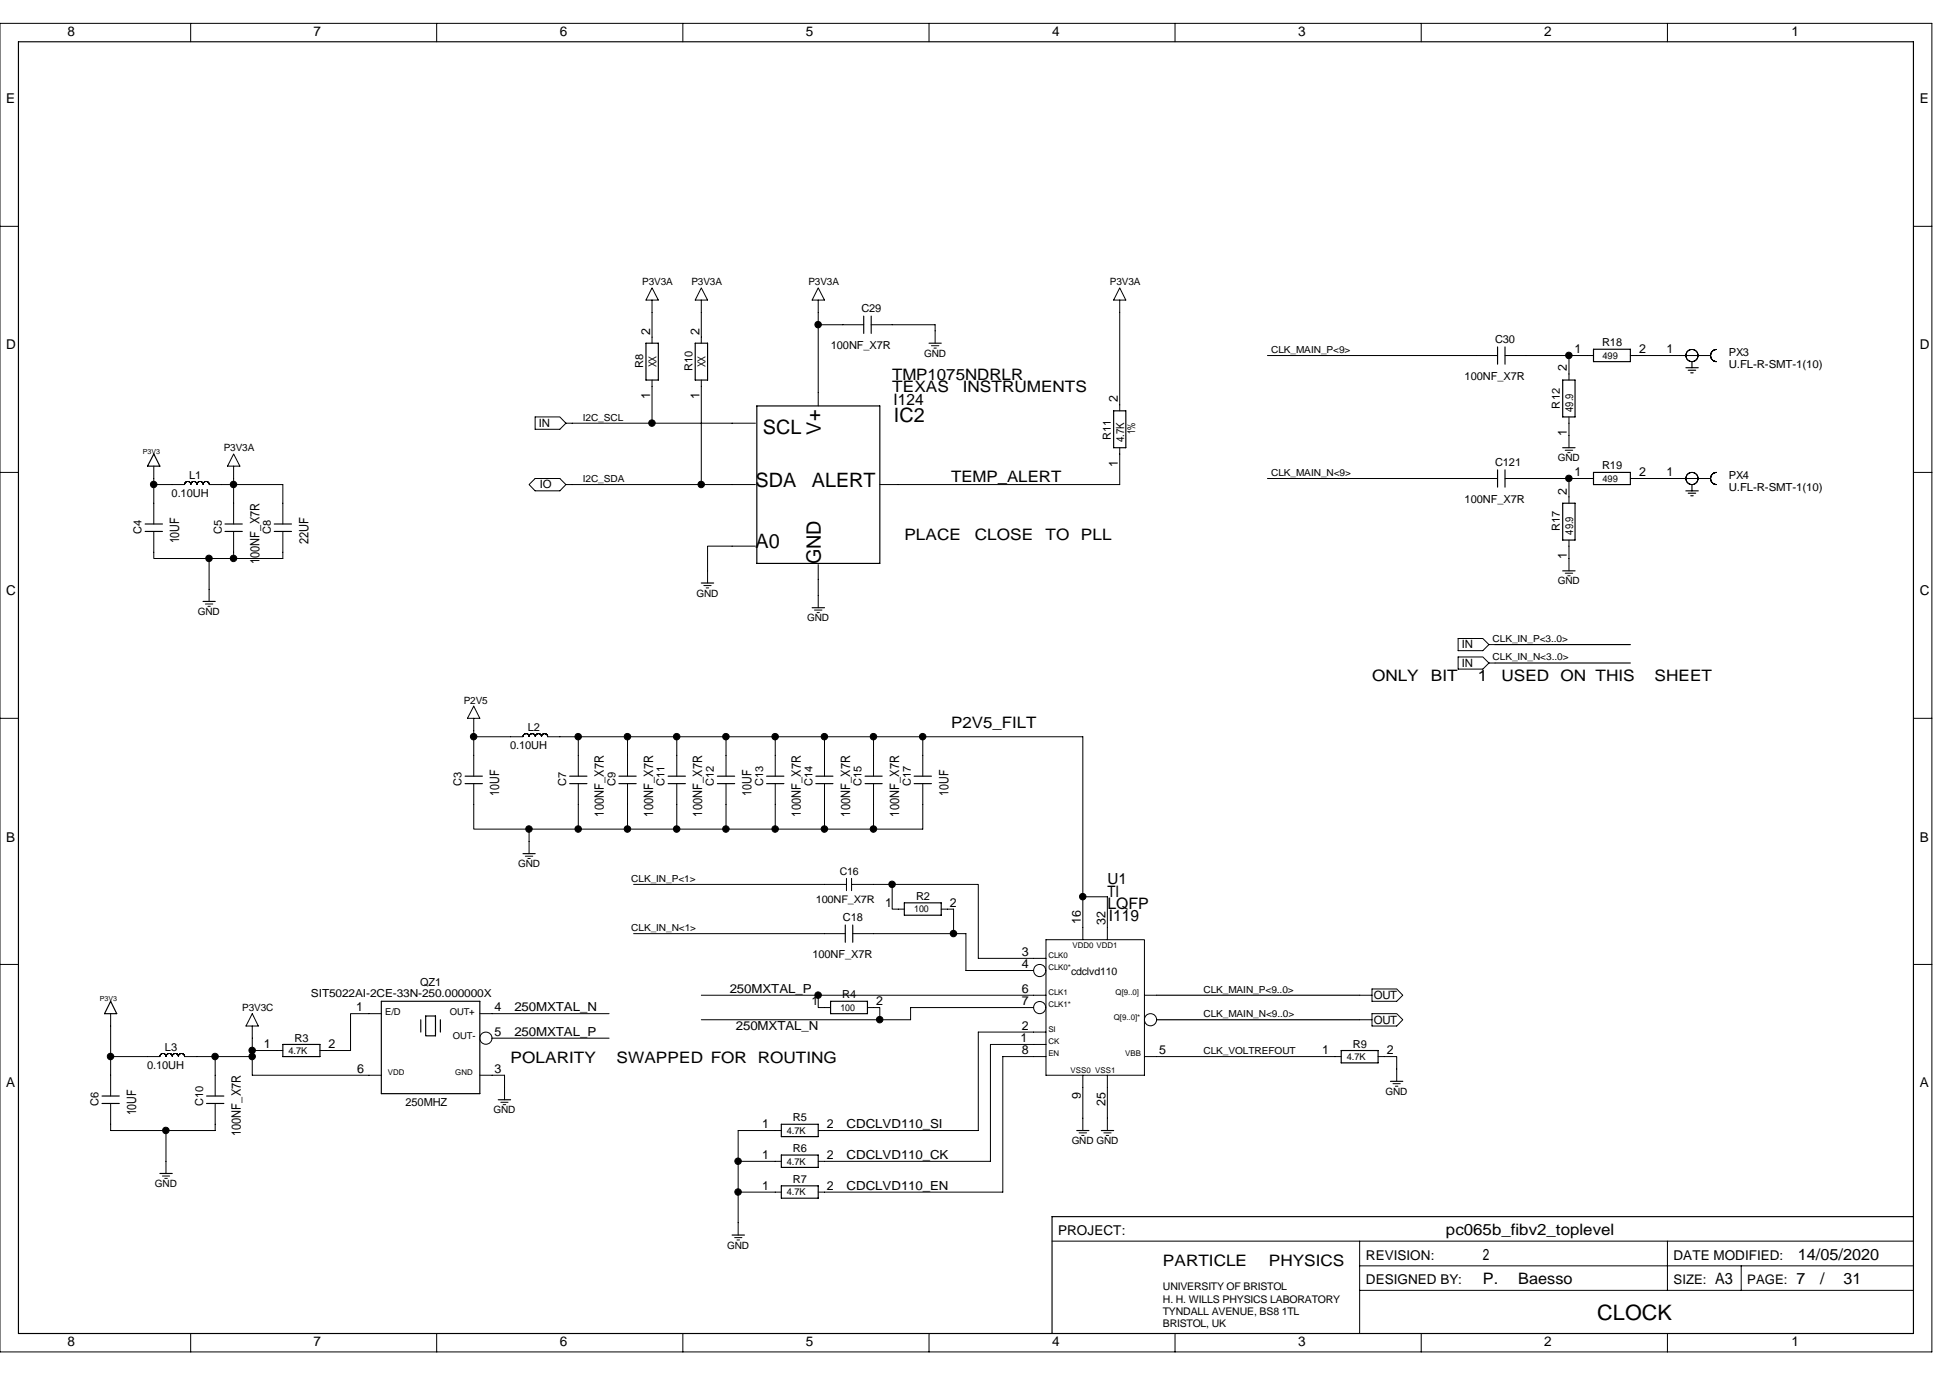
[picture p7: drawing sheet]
<svg xmlns="http://www.w3.org/2000/svg" width="420mm" height="297mm" viewBox="0 0 420 297" stroke-linecap="round" stroke-linejoin="round" font-family="sans-serif">
<g fill="none" stroke="#000" stroke-width=".25">
<path d="M4 9h408.9v278.9h-408.9zM139.4 74.1h2.7v7.9h-2.7zM150 74.1h2.7v7.9h-2.7zM186.4 68.2v3.8M188 68.2v3.8M200.5 74.1h2.6M323.2 74.9v3.7M324.8 74.9v3.7M343.9 75.4h7.9v2.7h-7.9zM363.8 79.4h2.7M364.3 79.9h1.6M365.1 78.1v1.3"/>
<path d="M33.2 98l1.3 2.6h-2.7zM163.3 87.6h26.6v34h-26.6zM240.3 88.7h2.6v8h-2.6zM337.2 82h2.7v8h-2.7zM337.2 96.7h2.7M364.9 80.5h.5M31.3 114.7h3.8M31.3 113.1h3.8M48.6 114.7h3.7M48.6 113.1h3.7M59.2 114.7h3.7M59.2 113.1h3.7"/>
<path d="M323.2 101.4v3.8M324.8 101.4v3.8M337.2 108.6h2.7v8h-2.7zM343.9 102h7.9v2.6h-7.9zM363.8 106h2.7M364.3 106.5h1.6M364.9 107h.5M365.1 104.6v1.4M43.8 129.8h2.6M151.3 125.9h2.7M175.3 131.2h2.6M322.6 139.1h29.2"/>
<path d="M337.2 123.2h2.7M322.6 143.1h29.2M100.4 169.2h3.7M100.4 167.6h3.7M122.9 169.2h3.8M122.9 167.6h3.8M133.6 169.2h3.7M133.6 167.6h3.7M144.2 169.2h3.7M144.2 167.6h3.7M154.8 169.2h3.7M154.8 167.6h3.7"/>
<path d="M165.4 169.2h3.8M165.4 167.6h3.8M176.1 169.2h3.6M176.1 167.6h3.6M186.7 169.2h3.7M186.7 167.6h3.7M197.3 169.2h3.7M197.3 167.6h3.7M112.9 184.3h2.6M182.4 199.7v3.7M184 199.7v3.7M195.2 194.9h7.9v2.7h-7.9z"/>
<path d="M23.9 216.2l1.3 2.6h-2.6zM82.3 216.2h21.2v19.9h-21.2zM91.9 219.3h2.1v4.3h-2.1zM179.2 216.2h8v2.6h-8zM249.6 214.8h43.8M22 238.2h3.7M22 236.6h3.7M44.6 238.2h3.7M44.6 236.6h3.7M61 225.5h8v2.6h-8zM90.8 220.1v2.7M95 220.1v2.7"/>
<path d="M107.5 237.4h2.7M249.6 220.1h43.8M289.4 226.8h8v2.6h-8zM300.1 233.4h2.6M34.5 253.3h2.7M168.6 242.7h8v2.7h-8zM168.6 249.3h8v2.7h-8zM168.6 256h8v2.7h-8zM232.4 244.1h2.6M237.7 244.1h2.6M158 266.6h2.7M412.9 262.6h-185.9v25.3"/>
</g>
<g fill="none" stroke="#000" stroke-width=".22">
<path d="M0 5h416.9v286.8h-416.9zM41.1 5v4M94.2 5v4M147.4 5v4M200.5 5v4M253.6 5v4M306.7 5v4M359.8 5v4M0 48.9h4M412.9 48.9h4M140.7 62.1l1.4 2.7h-2.7zM140.7 64.8v9.3"/>
<path d="M151.3 62.1l1.4 2.7h-2.7zM151.3 64.8v9.3M176.6 62.1l1.3 2.7h-2.6zM176.6 64.8v22.8M176.6 70.1h9.8M188 70.1h13.8v4M201 74.6h1.6M201.5 75.1h.6M241.6 62.1l1.3 2.7h-2.6zM241.6 64.8v23.9M273.5 76.8h49.7M324.8 76.8h19.1"/>
<path d="M338.6 76.8v5.2M351.8 76.8h17.3M369.3 76.2l-.2 .8 .4 .6M369.3 76.2h.1M369.5 75.9l-.2 .3M369.5 77.7l.9 .4M369.5 75.8v.1M369.7 75.7h.1M369.9 77.9v.1M370.4 75.4l-.8 .4M50.4 98l1.4 2.6h-2.7zM115.5 90h5.3l1.3 1.4-1.3 1.3h-5.3z"/>
<path d="M122.1 91.4h18.6M140.7 82v9.4h22.3M151.3 82v22.6M241.6 96.7v7.9h-51.7M337.8 97.2h1.6M338.3 97.7h.5M338.6 90v6.7M0 102h4M33.2 114.7v5.9h11.9M33.2 104.6h6.6M33.2 100.6v12.5M39.9 104.3h.1"/>
<path d="M39.9 104.3l-.1 .3M40.2 104l-.3 .3M40.2 104h.1M40.2 104h.6l.3 .3M40.3 103.9v.1M40.7 103.9v.1M40.8 104h.1M41.1 104.3h.1M41.1 104.3v.1M41.1 104.4v.2M41.1 104.4h.1M41.2 104.3h.1"/>
<path d="M41.2 104.3v.1M41.3 104.1l-.1 .2M41.7 103.9l-.1 .1M42 103.9v.1M42.1 104l-.7 .1M42.1 104h.1M42.2 104l.1 .1M42.3 104.1l.1 .2M42.4 104.3l.1 .1M42.4 104.3h.1M42.5 104.4v.2M42.6 104.3l-.1 .1"/>
<path d="M42.7 104.1l-.1 .2M42.9 104l-.2 .1M42.9 104l.7 .1M43 103.9v.1M43.3 103.9l.1 .1M43.7 104.1l.1 .2M43.7 104.2l.1 .1M43.8 104.3v.3M43.8 104.4h.1M43.9 104.4h-.1M43.9 104.3v.3M43.9 104.3h.1"/>
<path d="M44 104.1l-.1 .2M44.2 104h.1M44.3 103.9v.1M44.7 103.9v.1M44.7 104l-.7 .1M44.7 104l.2 .1M44.8 104h.1M44.9 104.1h.1M45 104.1l.1 .2M45.1 104.3l.1 .3M45.1 104.3v.1M50.4 100.6v4h-5.3"/>
<path d="M50.4 113.1v-8.5h10.6v8.5M50.4 114.7v5.9M61 114.7v5.9h-15.9M114.2 104.6l1.3-1.3h5.3l1.3 1.3-1.3 1.4h-5.3zM122.1 104.6h40.9M163 117.9h-10.3v8M273.5 103.3h49.7M324.8 103.3h19.1M338.6 103.3v5.3M338.6 116.6v6.6M351.8 103.3h17.3M369.3 102.7l-.2 .8 .4 .7"/>
<path d="M369.3 102.7h.1M369.5 102.4l-.2 .3M369.5 104.2l.9 .4M369.9 102.1l-.1 .1M369.9 104.5h.1M370.4 102l-.8 .3M412.9 102h4M44.3 130.4h1.6M44.9 130.9h.5M45.1 120.6v9.2M151.9 126.4h1.6M152.4 126.9h.5"/>
<path d="M175.8 131.7h1.6M176.3 132.2h.5M176.6 121.9v9.3M314.7 137.8h5.3l1.3 1.3-1.3 1.4h-5.3zM321.3 139.1h1.3M337.8 123.7h1.6M338.3 124.3h.5M0 155.1h4M102.2 152.4l1.3 2.7h-2.6zM102.2 155.1v12.5M102.2 159h10.7M113 158.7h-.1"/>
<path d="M113 158.6l-.1 .4M113.1 158.5h.1M113.2 158.5h.7M113.4 158.4h-.1M113.7 158.4h.1M113.9 158.5h.1M114 158.5h.1M114 158.6l.2 .4M114.1 158.7h.1M114.2 158.8v.1M114.3 158.6l-.1 .4M114.5 158.5h-.1"/>
<path d="M114.5 158.5h.1M114.6 158.5h.7M114.7 158.4h-.1M115 158.4h.1M115.5 158.8v.2M115.9 158.5l-.4 .4-.1-.3M115.9 158.5h.1M115.9 158.5h.6l.3 .5M116 158.4h.1M116.4 158.4h.1M116.6 158.5h.1M116.8 158.6v.1"/>
<path d="M116.9 158.8h.1M117 158.6l-.2 .2M117.2 158.5h.1M117.3 158.4l-.2 .1M117.3 158.4l.5 .1M117.3 158.4h.1M117.7 158.4h.1M117.8 158.5h.1M117.9 158.5h.1M118 158.6l.2 .4M118.1 159h81M124.8 159v8.6"/>
<path d="M135.4 159v8.6M146 159v8.6M156.7 159v8.6M167.3 159v8.6M177.9 159v8.6M188.5 159v8.6M314.7 141.8h5.3l1.3 1.3-1.3 1.3h-5.3zM321.3 143.1h1.3M412.9 155.1h4M102.2 169.2v9.8h12M114.2 179v5.3M114.2 179h53.1"/>
<path d="M124.8 169.2v9.8M135.4 169.2v9.8M146 169.2v9.8M156.7 169.2v9.8M167.3 169.2v9.8h10.6M177.9 169.2v9.8M188.5 169.2v9.8M199.1 167.6v-8.6h34.6v34.6M199.1 169.2v9.8h-21.2M113.4 184.8h1.6M113.9 185.3h.5M136.7 190.9h46"/>
<path d="M182.7 189.6v2.7M183.8 189.6v2.7M183.8 190.9h8.7M192.5 190.9v5.4h2.6M192.5 190.9h18.6v16h14.6M203.1 196.3h2.7v5.2h2.6v8h14.7M0 208.2h4M23.9 218.8v17.8M54.4 218.8l1.3 2.7h-2.6zM82.3 218.8h-6.7v8h-6.6M103.5 218.8h27.9M136.7 201.5h45.7"/>
<path d="M151.3 214.8h25.3M184 201.5h21.8M187.2 217.5h2.7v2.6h6.6v-2.6h26.6M225.7 202.9h21.3v29.2h-21.3zM225.7 214.8h-49.1v2.7h2.6M233.7 202.9v-9.3h5.3v9.3M247 214.8h2.6M293.4 214.8h2.7M296.1 213.5h5.3l1.3 1.3-1.3 1.4h-5.3zM296.1 218.8h5.3l1.3 1.3-1.3 1.4h-5.3zM412.9 208.2h4M23.9 228.1h10.6"/>
<path d="M23.9 238.2v5.9h22.5v-5.9M34.5 227.9h.1M34.6 227.8h.1M34.6 227.8l-.1 .2M34.7 227.6l-.1 .2M34.8 227.5l-.1 .1M34.8 227.5h.1M34.9 227.5l.4-.1 .3 .2M35.7 227.6l.1 .2M35.8 227.8l.1 .1M35.8 227.8h.1M35.9 227.8v.2"/>
<path d="M35.9 227.8h.1M36 227.6l-.1 .2M36.8 227.5l-.4-.1-.3 .2M36.8 227.5h.1M36.9 227.5l.1 .1M37 227.6l.1 .2M37.1 227.8l.1 .2M37.1 227.8h.1M37.2 227.9h.1M37.2 227.8v.2M37.2 227.8h.1M37.3 227.6l-.1 .2"/>
<path d="M37.4 227.5h.1M37.4 227.5v.1M37.5 227.5l.5-.1 .3 .2M38.2 227.5h.1M38.4 227.6v.2M38.4 227.7v.1M38.4 227.8l.1 .2M38.5 227.9h.1M38.6 227.8l-.1 .2M38.6 227.8h.1M38.7 227.6l-.1 .2M39.4 227.5l-.4-.1-.3 .2"/>
<path d="M39.4 227.5h.1M39.4 227.5h.2M39.6 227.5v.1M39.7 227.6v.2M39.7 227.8l.1 .2M39.7 227.8h.1M39.8 228.1h14.6M39.8 227.9h.1M46.4 228.1v8.5M54.4 221.5v10.6h27.9M54.4 226.8h6.6M103.5 232.1h5.4v5.3"/>
<path d="M106.2 224.1h25.2M108.1 238h1.5M108.6 238.5h.5M151.3 220.1h38.6M225.7 225.5h-12v25.2h-37.1M225.7 222.8h-14.6v21.3h-34.5M225.7 228.1h-9.3v29.2h-39.8M233.7 232.1v12M239 232.1v12M247 228.1h42.4M293.4 220.1h2.7M297.4 228.1h4v5.3"/>
<path d="M300.6 233.9h1.6M301.1 234.5h.6M35 253.9h1.6M35.6 254.4h.5M35.8 244.1v9.2M159.3 250.7h9.3M159.3 257.3h9.3M168.6 244.1h-9.3v22.5M232.9 244.6h1.6M233.4 245.1h.5M238.2 244.6h1.6M238.7 245.1h.6"/>
<path d="M158.5 267.2h1.6M159 267.7h.6M227 267.9h185.9M293.4 273.3h119.5M293.4 267.9v20M293.4 278.6h119.5M359.8 267.9v10.7M375.7 273.3v5.3M41.1 287.9v3.9M94.2 287.9v3.9M147.4 287.9v3.9M200.5 287.9v3.9"/>
<path d="M253.6 287.9v3.9M306.7 287.9v3.9M359.8 287.9v3.9"/>
<circle cx="365.1" cy="76.8" r="1.32"/>
<circle cx="365.1" cy="103.3" r="1.32"/>
<circle cx="224.4" cy="209.5" r="1.32"/>
<circle cx="224.4" cy="217.5" r="1.32"/>
<circle cx="104.9" cy="224.1" r="1.32"/>
<circle cx="248.3" cy="220.1" r="1.32"/>
</g>
<g fill="#000" stroke="#000" stroke-width=".22">
<circle cx="176.5" cy="70.1" r=".7"/>
<circle cx="338.6" cy="76.7" r=".7"/>
<circle cx="140.7" cy="91.3" r=".7"/>
<circle cx="33.2" cy="104.6" r=".7"/>
<circle cx="50.4" cy="104.6" r=".7"/>
<circle cx="151.3" cy="104.6" r=".7"/>
<circle cx="338.6" cy="103.3" r=".7"/>
<circle cx="45.1" cy="120.5" r=".7"/>
<circle cx="50.4" cy="120.5" r=".7"/>
<circle cx="102.2" cy="159" r=".7"/>
<circle cx="124.8" cy="159" r=".7"/>
<circle cx="135.4" cy="159" r=".7"/>
<circle cx="146" cy="159" r=".7"/>
<circle cx="156.7" cy="159" r=".7"/>
<circle cx="167.3" cy="159" r=".7"/>
<circle cx="177.9" cy="159" r=".7"/>
<circle cx="188.5" cy="159" r=".7"/>
<circle cx="199.1" cy="159" r=".7"/>
<circle cx="114.1" cy="179" r=".7"/>
<circle cx="124.8" cy="179" r=".7"/>
<circle cx="135.4" cy="179" r=".7"/>
<circle cx="146" cy="179" r=".7"/>
<circle cx="156.7" cy="179" r=".7"/>
<circle cx="167.3" cy="179" r=".7"/>
<circle cx="177.9" cy="179" r=".7"/>
<circle cx="188.5" cy="179" r=".7"/>
<circle cx="192.5" cy="190.9" r=".7"/>
<circle cx="233.7" cy="193.6" r=".7"/>
<circle cx="176.5" cy="214.8" r=".7"/>
<circle cx="205.8" cy="201.5" r=".7"/>
<circle cx="23.9" cy="228.1" r=".7"/>
<circle cx="46.4" cy="228.1" r=".7"/>
<circle cx="54.4" cy="228.1" r=".7"/>
<circle cx="54.4" cy="226.8" r=".7"/>
<circle cx="189.8" cy="220.1" r=".7"/>
<circle cx="35.8" cy="244" r=".7"/>
<circle cx="159.3" cy="257.3" r=".7"/>
<circle cx="159.3" cy="250.7" r=".7"/>
</g>
<text font-size="4.6" x="344.7" y="284.9">CLOCK</text>
<g font-size="4.3">
<text x="164.6" y="93.7">SCL</text>
<text x="177.1" y="93.8" transform="rotate(-90 177.1 93.8)">V+</text>
<text x="192.9" y="91.1">IC2</text>
<text x="163.1" y="105">SDA</text>
<text x="175.2" y="105">ALERT</text>
<text x="163.1" y="118.3">A0</text>
<text x="177.1" y="121.8" transform="rotate(-90 177.1 121.8)">GND</text>
</g>
<g font-size="3.4">
<text x="192.5" y="82">TMP1075NDRLR</text>
<text x="192.5" y="84.7">TEXAS</text>
<text x="192.8" y="87.3">I124</text>
<text x="207.8" y="84.7">INSTRUMENTS</text>
<text x="205.3" y="104.1">TEMP_ALERT</text>
<text x="195.2" y="116.5">PLACE</text>
<text x="210.4" y="116.5">CLOSE</text>
<text x="225.6" y="116.5">TO</text>
<text x="233.3" y="116.5">PLL</text>
<text x="296.1" y="147.1">ONLY</text>
<text x="308.8" y="147.1">BIT</text>
<text x="318.9" y="147.1">1</text>
<text x="324" y="147.1">USED ON THIS</text>
<text x="357" y="147.1">SHEET</text>
<text x="205.3" y="157.2">P2V5_FILT</text>
<text x="239" y="193.6">TI</text>
<text x="239" y="196.2">LQFP</text>
<text x="239.3" y="198.8">I119</text>
<text x="110.2" y="229.4">POLARITY</text>
<text x="133.1" y="229.4">SWAPPED FOR ROUTING</text>
<text x="312" y="266.6">pc065b_fibv2_toplevel</text>
<text x="250.9" y="273.2">PARTICLE</text>
<text x="273.8" y="273.2">PHYSICS</text>
<text x="320" y="271.9">2</text>
<text x="388" y="271.9">14/05/2020</text>
<text x="320" y="277.2">P.</text>
<text x="327.6" y="277.2">Baesso</text>
<text x="370.1" y="277.2">A3</text>
<text x="387.7" y="277.2">7</text>
<text x="392.8" y="277.2">/</text>
<text x="397.8" y="277.2">31</text>
</g>
<text font-size="3.3" x="239" y="190.9">U1</text>
<g font-size="2.9">
<text x="14.6" y="7.7">8</text>
<text x="67.7" y="7.7">7</text>
<text x="120.8" y="7.7">6</text>
<text x="173.9" y="7.7">5</text>
<text x="227" y="7.7">4</text>
<text x="280.2" y="7.7">3</text>
<text x="333.2" y="7.7">2</text>
<text x="386.6" y="7.7">1</text>
<text x="1.3" y="22.3">E</text>
<text x="414.3" y="22.3">E</text>
<text x="1.3" y="75.4">D</text>
<text x="414.3" y="75.4">D</text>
<text x="1.3" y="128.5">C</text>
<text x="414.3" y="128.5">C</text>
<text x="1.3" y="181.7">B</text>
<text x="414.3" y="181.7">B</text>
<text x="1.3" y="234.7">A</text>
<text x="414.3" y="234.7">A</text>
<text x="228.3" y="266.6">PROJECT:</text>
<text x="294.8" y="271.9">REVISION:</text>
<text x="361.1" y="271.9">DATE MODIFIED:</text>
<text x="294.8" y="277.2">DESIGNED BY:</text>
<text x="14.6" y="290.5">8</text>
<text x="67.7" y="290.5">7</text>
<text x="120.8" y="290.5">6</text>
<text x="173.9" y="290.5">5</text>
<text x="227" y="290.5">4</text>
<text x="280.2" y="290.5">3</text>
<text x="333.2" y="290.5">2</text>
<text x="386.6" y="290.5">1</text>
</g>
<g font-size="2.8">
<text x="38.7" y="117.3" transform="rotate(-90 38.7 117.3)">10UF</text>
<text x="66.6" y="117.5" transform="rotate(-90 66.6 117.5)">22UF</text>
<text x="56" y="121.8" transform="rotate(-90 56 121.8)">1</text>
<text x="56" y="120.5" transform="rotate(-90 56 120.5)">00NF_X7R</text>
<text x="107.7" y="171.7" transform="rotate(-90 107.7 171.7)">10UF</text>
<text x="162.2" y="171.7" transform="rotate(-90 162.2 171.7)">10UF</text>
<text x="204.7" y="171.7" transform="rotate(-90 204.7 171.7)">10UF</text>
<text x="130.3" y="176.3" transform="rotate(-90 130.3 176.3)">100NF_X7R</text>
<text x="140.9" y="176.3" transform="rotate(-90 140.9 176.3)">100NF_X7R</text>
<text x="151.6" y="176.3" transform="rotate(-90 151.6 176.3)">100NF_X7R</text>
<text x="172.8" y="176.3" transform="rotate(-90 172.8 176.3)">100NF_X7R</text>
<text x="183.4" y="176.3" transform="rotate(-90 183.4 176.3)">100NF_X7R</text>
<text x="194.1" y="176.3" transform="rotate(-90 194.1 176.3)">100NF_X7R</text>
<text x="29.4" y="240.8" transform="rotate(-90 29.4 240.8)">10UF</text>
<text x="52" y="245.3" transform="rotate(-90 52 245.3)">100NF_X7R</text>
<text x="361.1" y="277.2">SIZE:</text>
<text x="377.1" y="277.2">PAGE:</text>
</g>
<g font-size="2.7">
<text x="140.3" y="72.2" transform="rotate(-90 140.3 72.2)">2</text>
<text x="150.9" y="72.2" transform="rotate(-90 150.9 72.2)">2</text>
<text x="339.8" y="76.2">1</text>
<text x="353.7" y="76.2">2</text>
<text x="359.7" y="76.2">1</text>
<text x="338.1" y="80.2" transform="rotate(-90 338.1 80.2)">2</text>
<text x="140.3" y="86.2" transform="rotate(-90 140.3 86.2)">1</text>
<text x="150.9" y="86.2" transform="rotate(-90 150.9 86.2)">1</text>
<text x="241.2" y="86.8" transform="rotate(-90 241.2 86.8)">2</text>
<text x="338.1" y="94.1" transform="rotate(-90 338.1 94.1)">1</text>
<text x="241.2" y="100.8" transform="rotate(-90 241.2 100.8)">1</text>
<text x="338.1" y="106.8" transform="rotate(-90 338.1 106.8)">2</text>
<text x="339.8" y="102.8">1</text>
<text x="353.7" y="102.8">2</text>
<text x="359.7" y="102.8">1</text>
<text x="338.1" y="120.7" transform="rotate(-90 338.1 120.7)">1</text>
<text x="191" y="195.7">1</text>
<text x="205" y="195.7">2</text>
<text x="233.2" y="199.5" transform="rotate(-90 233.2 199.5)">16</text>
<text x="238.5" y="199.7" transform="rotate(-90 238.5 199.7)">32</text>
<text x="220.5" y="209">4</text>
<text x="220.5" y="206.3">3</text>
<text x="157.5" y="214.3">250MXTAL_P</text>
<text x="220.5" y="214.3">6</text>
<text x="76.8" y="218.3">1</text>
<text x="106.7" y="218.3">4</text>
<text x="111" y="218.3">250MXTAL_N</text>
<text x="175.1" y="217">1</text>
<text x="189.1" y="217">2</text>
<text x="220.5" y="217">7</text>
<text x="56.9" y="226.3">1</text>
<text x="70.9" y="226.3">2</text>
<text x="106.7" y="223.6">5</text>
<text x="111" y="223.6">250MXTAL_P</text>
<text x="158.8" y="222.2">250MXTAL_N</text>
<text x="220.3" y="224.9">1</text>
<text x="220.5" y="227.6">8</text>
<text x="220.5" y="222.2">2</text>
<text x="250.1" y="227.6">5</text>
<text x="285.3" y="227.6">1</text>
<text x="299.3" y="227.6">2</text>
<text x="77.1" y="231.6">6</text>
<text x="106.7" y="231.6">3</text>
<text x="233.2" y="237.3" transform="rotate(-90 233.2 237.3)">9</text>
<text x="238.5" y="238.8" transform="rotate(-90 238.5 238.8)">25</text>
<text x="164.5" y="243.5">1</text>
<text x="178.4" y="243.5">2</text>
<text x="182.7" y="243.5">CDCLVD110_SI</text>
<text x="164.5" y="250.1">1</text>
<text x="178.4" y="250.1">2</text>
<text x="182.7" y="250.1">CDCLVD110_CK</text>
<text x="164.5" y="256.8">1</text>
<text x="178.4" y="256.8">2</text>
<text x="182.7" y="256.8">CDCLVD110_EN</text>
</g>
<g font-size="2.5">
<text x="116.3" y="92.1">IN</text>
<text x="116.5" y="105.4">IO</text>
<text x="315.5" y="143.9">IN</text>
<text x="315.5" y="139.9">IN</text>
<text x="296.5" y="215.7">OUT</text>
<text x="296.5" y="221">OUT</text>
</g>
<g font-size="2.4">
<text x="185.9" y="67.4">C29</text>
<text x="179.3" y="75.4">100NF_X7R</text>
<text x="322.6" y="74.1">C30</text>
<text x="345.7" y="74.8">R18</text>
<text x="373.1" y="76.8">PX3</text>
<text x="138.8" y="79.5" transform="rotate(-90 138.8 79.5)">R8</text>
<text x="141.6" y="79.3" transform="rotate(-90 141.6 79.3)">XX</text>
<text x="149.4" y="80.2" transform="rotate(-90 149.4 80.2)">R10</text>
<text x="152.3" y="79.3" transform="rotate(-90 152.3 79.3)">XX</text>
<text x="316.1" y="82">100NF_X7R</text>
<text x="373.1" y="79.4">U.FL-R-SMT-1(10)</text>
<text x="336.6" y="88.2" transform="rotate(-90 336.6 88.2)">R12</text>
<text x="339.5" y="88.9" transform="rotate(-90 339.5 88.9)">49.9</text>
<text x="239.7" y="94.9" transform="rotate(-90 239.7 94.9)">R11</text>
<text x="242.6" y="95.5" transform="rotate(-90 242.6 95.5)">4.7K</text>
<text x="244.9" y="93.8" transform="rotate(-90 244.9 93.8)">1%</text>
<text x="322.6" y="100.6">C121</text>
<text x="345.7" y="101.3">R19</text>
<text x="37" y="107.3">0.10UH</text>
<text x="40.8" y="103.3">L1</text>
<text x="373.1" y="106">U.FL-R-SMT-1(10)</text>
<text x="373.1" y="103.3">PX4</text>
<text x="316.1" y="108.6">100NF_X7R</text>
<text x="30.6" y="115.2" transform="rotate(-90 30.6 115.2)">C4</text>
<text x="47.8" y="115.2" transform="rotate(-90 47.8 115.2)">C5</text>
<text x="58.5" y="115.2" transform="rotate(-90 58.5 115.2)">C8</text>
<text x="336.6" y="114.7" transform="rotate(-90 336.6 114.7)">R17</text>
<text x="339.5" y="115.4" transform="rotate(-90 339.5 115.4)">49.9</text>
<text x="110.1" y="161.7">0.10UH</text>
<text x="113.9" y="157.7">L2</text>
<text x="99.6" y="169.7" transform="rotate(-90 99.6 169.7)">C3</text>
<text x="122.2" y="169.7" transform="rotate(-90 122.2 169.7)">C7</text>
<text x="132.8" y="169.7" transform="rotate(-90 132.8 169.7)">C9</text>
<text x="143.4" y="169.7" transform="rotate(-90 143.4 169.7)">C11</text>
<text x="154" y="169.7" transform="rotate(-90 154 169.7)">C12</text>
<text x="164.7" y="169.7" transform="rotate(-90 164.7 169.7)">C13</text>
<text x="175.3" y="169.7" transform="rotate(-90 175.3 169.7)">C14</text>
<text x="185.9" y="169.7" transform="rotate(-90 185.9 169.7)">C15</text>
<text x="196.6" y="169.7" transform="rotate(-90 196.6 169.7)">C17</text>
<text x="197.7" y="194.3">R2</text>
<text x="181.9" y="198.9">C18</text>
<text x="175.3" y="206.9">100NF_X7R</text>
<text x="67.1" y="215.1">SIT5022AI-2CE-33N-250.000000X</text>
<text x="90.7" y="212.8">QZ1</text>
<text x="181.7" y="215.5">R4</text>
<text x="35.6" y="226.8">L3</text>
<text x="63.6" y="224.8">R3</text>
<text x="292" y="226.1">R9</text>
<text x="31.7" y="230.8">0.10UH</text>
<text x="21.2" y="238.7" transform="rotate(-90 21.2 238.7)">C6</text>
<text x="43.9" y="238.7" transform="rotate(-90 43.9 238.7)">C10</text>
<text x="87.5" y="238.7">250MHZ</text>
<text x="171.1" y="242.1">R5</text>
<text x="171.1" y="248.7">R6</text>
<text x="171.1" y="255.4">R7</text>
</g>
<g font-size="2.3">
<text x="181.2" y="188.9">C16</text>
<text x="176.1" y="195">100NF_X7R</text>
<text x="231.1" y="210.4">cdclvd110</text>
<text x="250.9" y="278.5">UNIVERSITY OF BRISTOL</text>
<text x="250.9" y="281.2">H. H. WILLS PHYSICS LABORATORY</text>
<text x="250.9" y="283.8">TYNDALL AVENUE, BS8 1TL</text>
<text x="250.9" y="286.5">BRISTOL, UK</text>
</g>
<g font-size="2.2">
<text x="138.6" y="61.6">P3V3A</text>
<text x="149.2" y="61.6">P3V3A</text>
<text x="174.5" y="61.6">P3V3A</text>
<text x="239.5" y="61.6">P3V3A</text>
<text x="199.4" y="77">GND</text>
<text x="48.3" y="97.5">P3V3A</text>
<text x="336.2" y="99.6">GND</text>
<text x="150.3" y="128.8">GND</text>
<text x="336.2" y="126.2">GND</text>
<text x="42.7" y="132.8">GND</text>
<text x="174.2" y="134.1">GND</text>
<text x="100.1" y="151.9">P2V5</text>
<text x="111.8" y="187.2">GND</text>
<text x="52.3" y="218.3">P3V3C</text>
<text x="299" y="236.4">GND</text>
<text x="106.5" y="240.3">GND</text>
<text x="231.3" y="247">GND GND</text>
<text x="33.4" y="256.2">GND</text>
<text x="156.9" y="269.5">GND</text>
</g>
<g font-size="2.1">
<text x="274.3" y="76.2">CLK_MAIN_P&lt;9&gt;</text>
<text x="125.8" y="90.8">I2C_SCL</text>
<text x="125.8" y="104.1">I2C_SDA</text>
<text x="274.3" y="102.8">CLK_MAIN_N&lt;9&gt;</text>
<text x="322.1" y="138.6">CLK_IN_P&lt;3..0&gt;</text>
<text x="322.1" y="142.6">CLK_IN_N&lt;3..0&gt;</text>
<text x="136.2" y="190.4">CLK_IN_P&lt;1&gt;</text>
<text x="136.2" y="201">CLK_IN_N&lt;1&gt;</text>
<text x="259.7" y="214.3">CLK_MAIN_P&lt;9..0&gt;</text>
<text x="259.7" y="219.6">CLK_MAIN_N&lt;9..0&gt;</text>
<text x="259.7" y="227.6">CLK_VOLTREFOUT</text>
</g>
<g font-size="2">
<text x="345.8" y="77.5">499</text>
<text x="345.8" y="104.1">499</text>
<text x="197.3" y="197">100</text>
<text x="83.1" y="219.1">E/D</text>
<text x="97.1" y="219.1">OUT+</text>
<text x="181.4" y="218.2">100</text>
<text x="62.2" y="227.5">4.7K</text>
<text x="97.7" y="224.3">OUT-</text>
<text x="290.6" y="228.9">4.7K</text>
<text x="169.8" y="244.8">4.7K</text>
<text x="169.8" y="251.4">4.7K</text>
<text x="169.8" y="258.1">4.7K</text>
</g>
<g font-size="1.7">
<text x="226.2" y="209.5">CLK0*</text>
<text x="226.2" y="206.8">CLK0</text>
<text x="231.5" y="204.7">VDD0 VDD1</text>
<text x="226.2" y="214.8">CLK1</text>
<text x="240.7" y="214.8">Q[9..0]</text>
<text x="226.2" y="217.5">CLK1*</text>
<text x="240.4" y="220.1">Q[9..0]*</text>
<text x="226.2" y="222.8">SI</text>
<text x="226.2" y="225.4">CK</text>
<text x="83.7" y="232.1">VDD</text>
<text x="98.3" y="232.1">GND</text>
<text x="226.2" y="228.1">EN</text>
<text x="231" y="231.5">VSS0 VSS1</text>
<text x="242.8" y="228.1">VBB</text>
</g>
<g font-size="1.5">
<text x="30.8" y="98">P3V3</text>
<text x="21.5" y="216.1">P3V3</text>
</g>
</svg>
